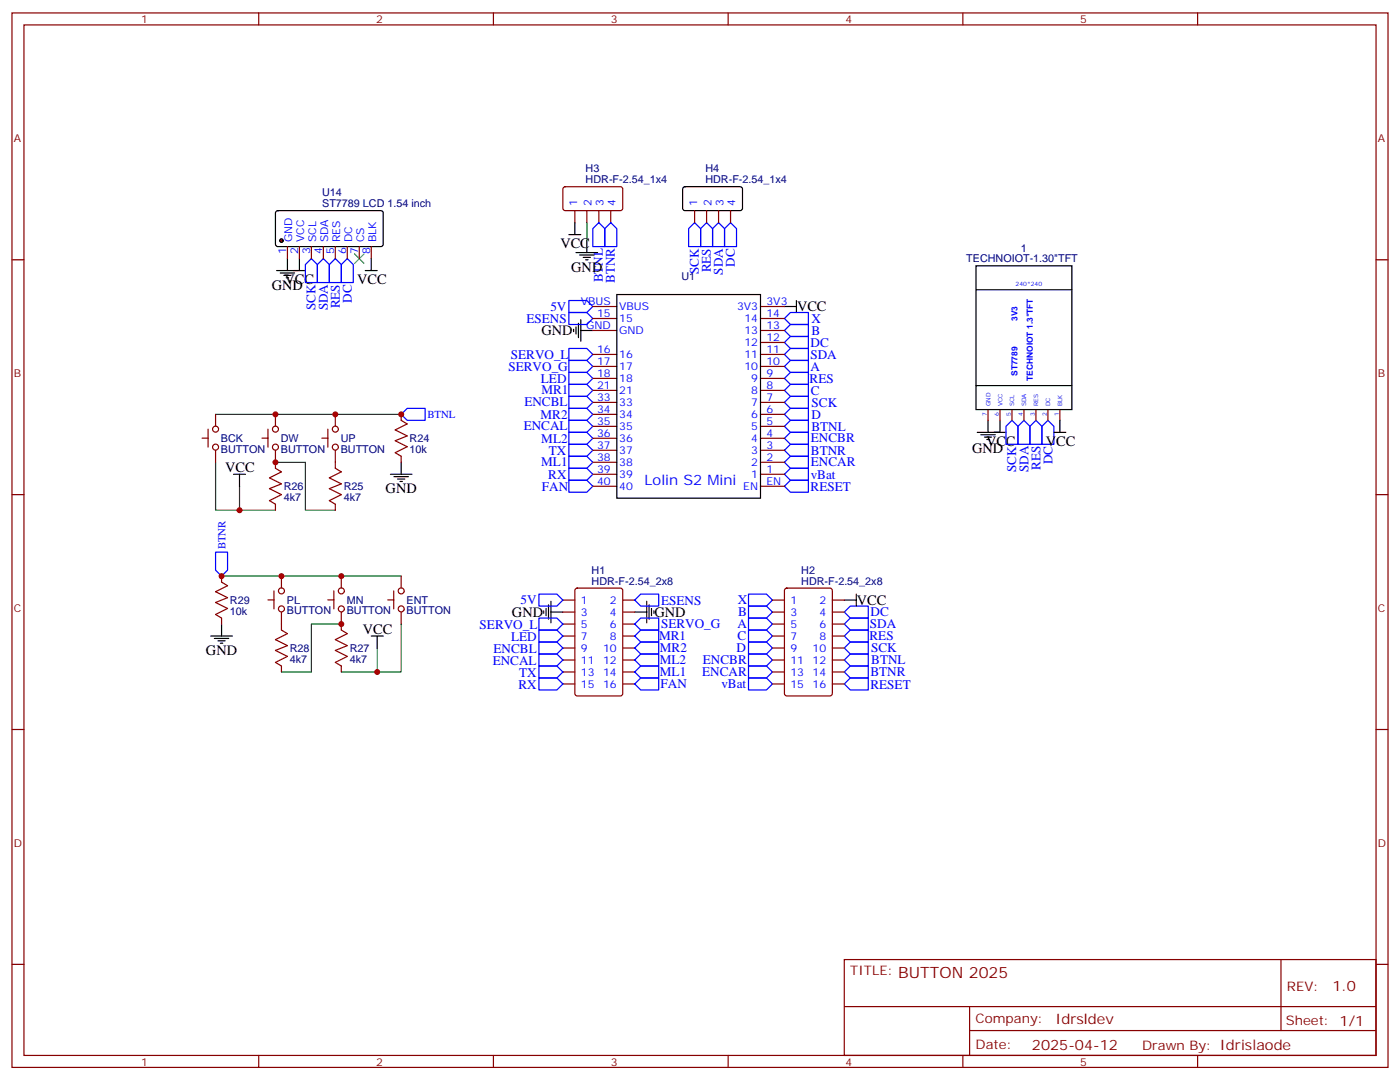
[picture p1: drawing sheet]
<svg xmlns="http://www.w3.org/2000/svg" width="412mm" height="318mm" viewBox="0 0 412 318" stroke-linecap="round" stroke-linejoin="round" font-family="sans-serif">
<g fill="none" stroke="#870000" stroke-width=".35">
<path d="M3.5 3.8h405.4v310.5h-405.4zM7.1 7.3h398.2v303.4h-398.2zM76.2 3.8v3.5M145.3 3.8v3.5M214.5 3.8v3.5M283.6 3.8v3.5M352.8 3.8v3.5M3.5 76.5h3.6M405.3 76.5h3.6M3.5 145.6h3.6M405.3 145.6h3.6M3.5 214.8h3.6"/>
<path d="M405.3 214.8h3.6M3.5 283.9h3.6M248.7 282.5h156.6v28.2h-156.6zM248.7 296.4h156.5M285.6 296.4v14.1M377.3 282.5v20.9M405.3 283.9h3.6M76.2 310.7v3.6M145.3 310.7v3.6M214.5 310.7v3.6M283.6 310.7v3.6M285.6 303.4h119.6"/>
<path d="M352.8 310.7v3.6"/>
</g>
<g fill="none" stroke="#00f" stroke-width=".35">
<path d="M91.7 76.1l1.8 1.8v5.3h-3.5v-5.3zM95.2 76.1l1.8 1.8v5.3h-3.5v-5.3zM98.8 76.1l1.7 1.8v5.3h-3.5v-5.3zM102.3 76.1l1.8 1.8v5.3h-3.6v-5.3zM204.6 65.5l1.8 1.8v5.3h-3.6v-5.3zM208.1 65.5l1.8 1.8v5.3h-3.5v-5.3zM211.7 65.5l1.7 1.8v5.3h-3.5v-5.3zM215.2 65.5l1.8 1.8v5.3h-3.6v-5.3zM167.6 92h5.3l1.7 1.8-1.7 1.7h-5.3zM167.6 88.5h5.3l1.7 1.7-1.7 1.8h-5.3zM231.1 93.8l1.7-1.8h5.3v3.5h-5.3zM231.1 97.3l1.7-1.8h5.3v3.6h-5.3z"/>
<path d="M167.6 116.7h5.3l1.7 1.8-1.7 1.7h-5.3zM167.6 106.1h5.3l1.7 1.8-1.7 1.7h-5.3zM167.6 113.2h5.3l1.7 1.7-1.7 1.8h-5.3zM167.6 102.6h5.3l1.7 1.8-1.7 1.7h-5.3zM167.6 109.6h5.3l1.7 1.8-1.7 1.8h-5.3zM231.1 118.5l1.7-1.8h5.3v3.5h-5.3zM231.1 104.4l1.7-1.8h5.3v3.5h-5.3zM231.1 100.8l1.7-1.7h5.3v3.5h-5.3zM231.1 111.4l1.7-1.8h5.3v3.6h-5.3zM231.1 107.9l1.7-1.8h5.3v3.5h-5.3zM231.1 114.9l1.7-1.7h5.3v3.5h-5.3zM167.6 123.8h5.3l1.7 1.7-1.7 1.8h-5.3z"/>
<path d="M167.6 137.9h5.3l1.7 1.7-1.7 1.8h-5.3zM167.6 130.8h5.3l1.7 1.8-1.7 1.7h-5.3zM167.6 134.3h5.3l1.7 1.8-1.7 1.8h-5.3zM167.6 127.3h5.3l1.7 1.7-1.7 1.8h-5.3zM167.6 120.2h5.3l1.7 1.8-1.7 1.8h-5.3zM231.1 122l1.7-1.8h5.3v3.6h-5.3zM231.1 132.6l1.7-1.8h5.3v3.5h-5.3zM231.1 125.5l1.7-1.7h5.3v3.5h-5.3zM231.1 139.6l1.7-1.7h5.3v3.5h-5.3zM231.1 136.1l1.7-1.8h5.3v3.6h-5.3zM231.1 129l1.7-1.7h5.3v3.5h-5.3zM298.1 123.8l1.8 1.7v5.3h-3.6v-5.3z"/>
<path d="M301.6 123.8l1.8 1.7v5.3h-3.5v-5.3zM303.4 125.5l1.8-1.7 1.7 1.7v5.3h-3.5zM308.7 123.8l1.7 1.7v5.3h-3.5v-5.3zM167.6 141.4h5.3l1.7 1.8-1.7 1.7h-5.3zM231.1 143.2l1.7-1.8h5.3v3.5h-5.3z"/>
</g>
<g fill="none" stroke="#000" stroke-width=".35">
<path d="M81.4 62.2l.4-.2 30.7 .1 .4 .6-.1 9.5-.6 .4-30.6-.1-.5-.6v-9.2zM81.5 79.7h8.5M84.7 76.1v3.6M88.2 76.1v3.6M82.5 80.4h4.3M83.6 81.1h2.1M84.3 81.8h.7M169 96.9v.7M169.7 96.2v2.2M170.4 95.2v4.2M171.1 97.3h3.5M171.1 94.1v6.4"/>
<path d="M231.1 90.2h3.5M234.6 88.5v3.5M287.9 127.3h8.4M288.9 128h4.3M290 128.7h2.1M290.7 129.4h.7M291 123.8v3.5M294.6 123.8v3.5"/>
</g>
<path d="M104.4 74.7l2.8 2.8M107.2 74.7l-2.8 2.8" fill="none" stroke="#3c3" stroke-width=".35"/>
<circle cx="82.9" cy="70.8" r=".53" fill="#870000" stroke="#000" stroke-width=".35"/>
<g fill="none" stroke="#870000" stroke-width=".35">
<path d="M166 55.2l.5-.2h16.5l.4 .7v5.9l-.7 .4h-16.5l-.4-.7v-5.6zM84.7 72.6v3.5M88.2 72.6v3.5M91.7 72.6v3.5M95.2 72.6v3.5M98.8 72.6v3.5M102.3 72.6v3.5M105.8 72.6v3.5M109.4 72.6v3.5M169.3 62v3.5M172.9 62v3.5M176.4 62v3.5"/>
<path d="M179.9 62v3.5M204.6 62v3.5M208.1 62v3.5M211.7 62v3.5M215.2 62v3.5M174.6 97.3h7.1M174.6 90.2h7.1M174.6 93.8h7.1M224 97.3h7.1M224 90.2h7.1M224 93.8h7.1M174.6 118.5h7.1"/>
<path d="M174.6 114.9h7.1M174.6 111.4h7.1M174.6 107.9h7.1M174.6 104.4h7.1M224 118.5h7.1M224 114.9h7.1M224 111.4h7.1M224 107.9h7.1M224 104.4h7.1M224 100.8h7.1M59.5 129h1.8M61.3 126.3v5.3"/>
<path d="M63.5 122v3.5M63.5 132.6v3.5M64.4 131.6a.88 .88 0 0 0-1.3-.8 .88 .88 0 0 0-.1 1.5 .88 .88 0 0 0 1.4-.5M64.4 126.3a.88 .88 0 0 0-1.3-.7 .88 .88 0 0 0-.1 1.5 .88 .88 0 0 0 1.4-.6M77.2 129h1.7M78.9 126.3v5.3M81.1 132.6v5.3l1.8 1-3.5 1.8 3.5 1.8-3.5 1.4 3.5 1.7-3.5 1.8 1.7 1v1.8M81.1 122v3.5M82 131.6a.88 .88 0 0 0-1.3-.8 .88 .88 0 0 0-.1 1.5 .88 .88 0 0 0 1.4-.5M82 126.3a.88 .88 0 0 0-1.3-.7 .88 .88 0 0 0-.1 1.5 .88 .88 0 0 0 1.4-.6M94.8 129h1.8M96.6 126.3v5.3"/>
<path d="M98.8 122v3.5M98.8 132.6v5.3l1.7 1-3.5 1.8 3.5 1.8-3.5 1.4 3.5 1.7-3.5 1.8 1.8 1v1.8M99.7 131.6a.88 .88 0 0 0-1.3-.8 .88 .88 0 0 0-.2 1.5 .88 .88 0 0 0 1.4-.5M99.7 126.3a.88 .88 0 0 0-1.3-.7 .88 .88 0 0 0-.2 1.5 .88 .88 0 0 0 1.4-.6M118.2 122v1.8l1.7 1-3.5 1.8 3.5 1.7-3.5 1.5 3.5 1.7-3.5 1.8 1.8 1v1.8M174.6 139.6h7.1M174.6 136.1h7.1M174.6 132.6h7.1M174.6 129h7.1M174.6 125.5h7.1M174.6 122h7.1M224 139.6h7.1"/>
<path d="M224 136.1h7.1M224 132.6h7.1M224 129h7.1M224 125.5h7.1M224 122h7.1M291 120.6v3.2M294.6 120.6v3.2M298.1 120.6v3.2M301.6 120.6v3.2M305.2 120.6v3.2M308.7 120.6v3.2M312.2 120.6v3.2"/>
<path d="M174.6 143.2h7.1M224 143.2h7.1M65.3 169.6v1.8l1.7 1-3.5 1.8 3.5 1.8-3.5 1.4 3.5 1.7-3.5 1.8 1.8 1.1v1.7M78.9 176.6h1.8M80.7 174v5.3M82.9 169.6v3.5M83.8 179.3a.88 .88 0 0 0-1.3-.8 .88 .88 0 0 0-.1 1.5 .88 .88 0 0 0 1.4-.6M83.8 174a.88 .88 0 0 0-1.3-.8 .88 .88 0 0 0-.1 1.5 .88 .88 0 0 0 1.4-.6M96.6 176.6h1.7M98.3 174v5.3M100.5 169.6v3.5M101.4 179.3a.88 .88 0 0 0-1.3-.8 .88 .88 0 0 0-.1 1.5 .88 .88 0 0 0 1.4-.6"/>
<path d="M101.4 174a.88 .88 0 0 0-1.3-.8 .88 .88 0 0 0-.1 1.5 .88 .88 0 0 0 1.4-.6M114.2 176.6h1.8M116 174v5.3M118.2 169.6v3.5M119.1 179.3a.88 .88 0 0 0-1.3-.8 .88 .88 0 0 0-.1 1.5 .88 .88 0 0 0 1.3-.6M119.1 174a.88 .88 0 0 0-1.3-.8 .88 .88 0 0 0-.1 1.5 .88 .88 0 0 0 1.3-.6M165.8 176.7h3.5M169.6 173.3l.4-.2h12.7l.7 .5v30.6l-.4 .6-13 .1-.6-.5-.1-30.6zM183.4 176.7h3.6M227.5 176.7h3.6M231.3 173.3l.5-.2h12.7l.6 .5 .1 30.6-.5 .6-12.9 .1-.7-.5v-30.6zM245.2 176.7h3.5"/>
<path d="M82.9 180.3v5.2l1.8 1-3.6 1.8 3.6 1.8-3.6 1.4 3.6 1.8-3.6 1.7 1.8 1.1v1.7M100.5 180.3v5.2l1.8 1-3.5 1.8 3.5 1.8-3.5 1.4 3.5 1.8-3.5 1.7 1.7 1.1v1.7M118.2 180.3v3.4M165.8 180.2h3.5M165.8 183.7h3.5M165.8 187.3h3.5M165.8 190.8h3.5M165.8 194.3h3.5M165.8 197.8h3.5M183.4 180.2h3.6M183.4 183.7h3.6M183.4 187.3h3.6"/>
<path d="M183.4 190.8h3.6M183.4 194.3h3.6M183.4 197.8h3.6M227.5 180.2h3.6M227.5 183.7h3.6M227.5 187.3h3.6M227.5 190.8h3.6M227.5 194.3h3.6M227.5 197.8h3.6M245.2 180.2h3.5M245.2 183.7h3.5M245.2 187.3h3.5"/>
<path d="M245.2 190.8h3.5M245.2 194.3h3.5M245.2 197.8h3.5M165.8 201.4h3.5M183.4 201.4h3.6M227.5 201.4h3.6M245.2 201.4h3.5"/>
</g>
<g fill="none" stroke="#000" stroke-width=".35">
<path d="M201.3 55.2l.5-.2h16.5l.4 .7v5.9l-.7 .4h-16.5l-.4-.7v-5.6zM107.6 79.7h3.5M109.4 76.1v3.6M167.6 69.1h3.5M169.3 65.5v3.6M169.7 74.4h6.3M170.7 75.1h4.3M171.8 75.8h2.1M172.5 76.5h.7M172.9 70.8v3.6M287.5 78.2h28.2v42.4h-28.2zM181.7 86.7h42.3v60h-42.3z"/>
<path d="M287.5 85.3h28.2M287.5 113.5h28.2M68.8 139.6h3.5M70.6 139.6v3.6M115 139.6h6.4M118.2 136.1v3.5M310.4 127.3h3.6M312.2 123.8v3.5M116.1 140.3h4.2M117.1 141h2.1M117.8 141.7h.7M160.2 179.8v.8"/>
<path d="M160.9 179.1v2.2M161.6 178.1v4.2M162.3 177v6.4M190.5 177v6.4M191.2 178.1v4.2M191.9 179.1v2.2M192.6 179.8v.8M248.7 176.7h3.5M252.2 174.9v3.5M62.1 187.3h6.3M63.1 188h4.3M64.2 188.7h2.1"/>
<path d="M64.9 189.4h.7M65.3 183.7v3.6M109.4 187.3h3.5M111.1 187.3v3.5M162.3 180.2h3.5M187 180.2h3.5"/>
</g>
<g fill="none" stroke="#00f" stroke-width=".35">
<path d="M174.6 67.3l1.8-1.8 1.8 1.8v5.3h-3.6zM179.9 65.5l1.8 1.8v5.3h-3.5v-5.3zM118.2 122l1.7-1.8h5.3v3.6h-5.3zM63.5 162.6h3.5v5.3l-1.7 1.7-1.8-1.7zM158.7 174.9h5.3l1.8 1.8-1.8 1.7h-5.3zM187 176.7l1.7-1.8h5.3v3.5h-5.3zM220.5 178.4h5.3l1.7 1.8-1.7 1.8h-5.3zM220.5 174.9h5.3l1.7 1.8-1.7 1.7h-5.3zM158.7 192.5h5.3l1.8 1.8-1.8 1.8h-5.3zM158.7 196.1h5.3l1.8 1.7-1.8 1.8h-5.3zM158.7 199.6h5.3l1.8 1.8-1.8 1.7h-5.3zM158.7 189h5.3l1.8 1.8-1.8 1.7h-5.3z"/>
<path d="M158.7 185.5h5.3l1.8 1.8-1.8 1.7h-5.3zM158.7 182h5.3l1.8 1.7-1.8 1.8h-5.3zM188.7 189h5.3v3.5h-5.3l-1.7-1.7zM188.7 192.5h5.3v3.6h-5.3l-1.7-1.8zM188.7 196.1h5.3v3.5h-5.3l-1.7-1.8zM188.7 185.5h5.3v3.5h-5.3l-1.7-1.7zM188.7 182h5.3v3.5h-5.3l-1.7-1.8zM220.5 182h5.3l1.7 1.7-1.7 1.8h-5.3zM220.5 185.5h5.3l1.7 1.8-1.7 1.7h-5.3zM220.5 189h5.3l1.7 1.8-1.7 1.7h-5.3zM220.5 192.5h5.3l1.7 1.8-1.7 1.8h-5.3zM220.5 196.1h5.3l1.7 1.7-1.7 1.8h-5.3z"/>
<path d="M220.5 199.6h5.3l1.7 1.8-1.7 1.7h-5.3zM248.7 180.2l1.8-1.8h5.3v3.6h-5.3zM250.5 182h5.3v3.5h-5.3l-1.8-1.8zM250.5 185.5h5.3v3.5h-5.3l-1.8-1.7zM250.5 189h5.3v3.5h-5.3l-1.8-1.7zM250.5 192.5h5.3v3.6h-5.3l-1.8-1.8zM250.5 196.1h5.3v3.5h-5.3l-1.8-1.8zM187 201.4l1.7-1.8h5.3v3.5h-5.3zM248.7 201.4l1.8-1.8h5.3v3.5h-5.3z"/>
</g>
<path d="M172.9 65.5v5.3M63.5 136.1v14.1h7.1M63.5 122h54.7M81.1 136.1h8.9v14.1h8.8M70.6 143.2v7h10.5M65.3 169.6h52.9M100.5 183.7h-8.8v14.1h-8.8M111.1 190.8v7h-10.6M118.2 183.7v14.1h-7.1" fill="none" stroke="#008700" stroke-width=".35"/>
<g fill="#c00">
<circle cx="118.2" cy="122" r=".88"/>
<circle cx="70.6" cy="150.2" r=".88"/>
<circle cx="111.1" cy="197.8" r=".88"/>
<circle cx="81.1" cy="136.1" r=".88"/>
<circle cx="100.5" cy="183.7" r=".88"/>
<circle cx="98.8" cy="122" r=".88"/>
<circle cx="81.1" cy="122" r=".88"/>
<circle cx="100.5" cy="169.6" r=".88"/>
<circle cx="82.9" cy="169.6" r=".88"/>
<circle cx="65.3" cy="169.6" r=".88"/>
</g>
<text font-size="4.6" fill="#800" x="264.6" y="287.8">BUTTON 2025</text>
<g font-size="4.2">
<text x="165.1" y="73">VCC</text>
<text x="83.8" y="83.6">VCC</text>
<text x="105.2" y="83.6">VCC</text>
<text x="168.3" y="80">GND</text>
<text x="80.1" y="85.3">GND</text>
<text x="234.8" y="91.7">VCC</text>
<text x="159.5" y="98.7">GND</text>
<text x="290.4" y="131.2">VCC</text>
<text x="308.1" y="131.2">VCC</text>
<text x="286.3" y="133.3">GND</text>
<text x="66.3" y="138.9">VCC</text>
<text x="113.6" y="145.3">GND</text>
<text x="252.4" y="178.1">VCC</text>
<text x="150.8" y="181.6">GND</text>
<text x="192.8" y="181.6">GND</text>
<text x="106.9" y="186.5">VCC</text>
<text x="60.7" y="192.9">GND</text>
</g>
<text font-size="4.2" fill="#00f" x="189.9" y="142.9">Lolin S2 Mini</text>
<g font-size="4.2" fill="#800">
<text x="392.5" y="291.8">1.0</text>
<text x="310.9" y="301.3">Idrsldev</text>
<text x="304" y="309.1">2025-04-12</text>
</g>
<g font-size="3.9" fill="#00f">
<text x="177.6" y="83.1" transform="rotate(-90 177.6 83.1)">BTNL</text>
<text x="181.1" y="83.3" transform="rotate(-90 181.1 83.3)">BTNR</text>
<text x="205.9" y="80.6" transform="rotate(-90 205.9 80.6)">SCK</text>
<text x="209.4" y="80.2" transform="rotate(-90 209.4 80.2)">RES</text>
<text x="212.9" y="80.8" transform="rotate(-90 212.9 80.8)">SDA</text>
<text x="216.5" y="78.5" transform="rotate(-90 216.5 78.5)">DC</text>
<text x="103.6" y="89.1" transform="rotate(-90 103.6 89.1)">DC</text>
<text x="93" y="91.3" transform="rotate(-90 93 91.3)">SCK</text>
<text x="96.5" y="91.4" transform="rotate(-90 96.5 91.4)">SDA</text>
<text x="100.1" y="90.8" transform="rotate(-90 100.1 90.8)">RES</text>
<text x="155.1" y="95">ESENS</text>
<text x="162.1" y="91.5">5V</text>
<text x="239" y="95.1">X</text>
<text x="239.1" y="98.6">B</text>
<text x="150.5" y="105.6">SERVO_L</text>
<text x="238.7" y="105.6">SDA</text>
<text x="238.8" y="102">DC</text>
<text x="149.8" y="109.1">SERVO_G</text>
<text x="159.3" y="112.6">LED</text>
<text x="238.5" y="112.6">RES</text>
<text x="238.7" y="109.1">A</text>
<text x="154.5" y="119.6">ENCBL</text>
<text x="159.5" y="116">MR1</text>
<text x="238.8" y="116.2">C</text>
<text x="239.1" y="119.8">SCK</text>
<text x="159.2" y="123.2">MR2</text>
<text x="239" y="123.3">D</text>
<text x="154.3" y="126.7">ENCAL</text>
<text x="159.5" y="130.3">ML2</text>
<text x="238.9" y="130.3">ENCBR</text>
<text x="239" y="126.8">BTNL</text>
<text x="159.4" y="137.3">ML1</text>
<text x="161.7" y="133.8">TX</text>
<text x="238.9" y="133.8">BTNR</text>
<text x="238.9" y="137.3">ENCAR</text>
<text x="310" y="136.7" transform="rotate(-90 310 136.7)">DC</text>
<text x="161.5" y="140.9">RX</text>
<text x="238.8" y="140.9">vBat</text>
<text x="299.3" y="138.9" transform="rotate(-90 299.3 138.9)">SCK</text>
<text x="302.9" y="139" transform="rotate(-90 302.9 139)">SDA</text>
<text x="306.5" y="138.4" transform="rotate(-90 306.5 138.4)">RES</text>
<text x="159.6" y="144.4">FAN</text>
<text x="238.8" y="144.5">RESET</text>
<text x="153.3" y="177.9">5V</text>
<text x="194.7" y="178">ESENS</text>
<text x="217.3" y="177.9">X</text>
<text x="141.3" y="185.1">SERVO_L</text>
<text x="194.7" y="185">SERVO_G</text>
<text x="217.2" y="185">A</text>
<text x="217.5" y="181.4">B</text>
<text x="256.3" y="185">SDA</text>
<text x="256.4" y="181.4">DC</text>
<text x="150.5" y="188.7">LED</text>
<text x="194.2" y="188.4">MR1</text>
<text x="217" y="192">D</text>
<text x="217.2" y="188.5">C</text>
<text x="256.1" y="188.5">RES</text>
<text x="256.6" y="191.9">SCK</text>
<text x="145.2" y="195.7">ENCAL</text>
<text x="145.4" y="192.2">ENCBL</text>
<text x="194.4" y="195.6">ML2</text>
<text x="194.4" y="192">MR2</text>
<text x="207.1" y="195.6">ENCBR</text>
<text x="256.7" y="195.5">BTNL</text>
<text x="152.7" y="202.7">RX</text>
<text x="152.9" y="199.2">TX</text>
<text x="194.4" y="199">ML1</text>
<text x="194.6" y="202.6">FAN</text>
<text x="206.8" y="199.1">ENCAR</text>
<text x="212.5" y="202.6">vBat</text>
<text x="256.4" y="199">BTNR</text>
<text x="256.4" y="202.7">RESET</text>
</g>
<g font-size="3.9" fill="#800">
<text x="250.5" y="287.1">TITLE:</text>
<text x="379.1" y="291.8">REV:</text>
<text x="287.4" y="301.3">Company:</text>
<text x="378.7" y="301.9">Sheet: 1/1</text>
<text x="287.4" y="309">Date:</text>
<text x="336.4" y="309.1">Drawn By: Idrislaode</text>
</g>
<g font-size="3.2" fill="#800">
<text x="41.6" y="6.8">1</text>
<text x="110.8" y="6.8">2</text>
<text x="179.9" y="6.8">3</text>
<text x="249.1" y="6.8">4</text>
<text x="318.2" y="6.8">5</text>
<text x="4.1" y="41.9">A</text>
<text x="405.9" y="41.9">A</text>
<text x="4.1" y="111.1">B</text>
<text x="405.9" y="111.1">B</text>
<text x="4.1" y="180.2">C</text>
<text x="405.9" y="180.2">C</text>
<text x="4.1" y="249.3">D</text>
<text x="405.9" y="249.3">D</text>
<text x="41.6" y="313.7">1</text>
<text x="110.8" y="313.7">2</text>
<text x="179.9" y="313.7">3</text>
<text x="249.1" y="313.7">4</text>
<text x="318.2" y="313.7">5</text>
</g>
<g font-size="3.2" fill="#000080">
<text x="172.5" y="53.9">HDR-F-2.54_1x4</text>
<text x="172.5" y="50.8">H3</text>
<text x="207.8" y="53.9">HDR-F-2.54_1x4</text>
<text x="207.8" y="50.8">H4</text>
<text x="94.9" y="57.8">U14</text>
<text x="94.9" y="61">ST7789 LCD 1.54 inch</text>
<text x="284.6" y="77.3">TECHNOIOT-1.30&quot;TFT</text>
<text x="300.7" y="74.2">1</text>
<text x="200.7" y="82.4">U1</text>
<text x="65.1" y="130.1">BCK</text>
<text x="82.7" y="130.1">DW</text>
<text x="100.4" y="130.1">UP</text>
<text x="120.6" y="130.2">R24</text>
<text x="65.1" y="133.3">BUTTON</text>
<text x="82.7" y="133.3">BUTTON</text>
<text x="100.4" y="133.3">BUTTON</text>
<text x="120.6" y="133.4">10k</text>
<text x="83.6" y="147.5">4k7</text>
<text x="83.6" y="144.3">R26</text>
<text x="101.2" y="147.5">4k7</text>
<text x="101.2" y="144.3">R25</text>
<text x="174.3" y="172.1">HDR-F-2.54_2x8</text>
<text x="174.3" y="169">H1</text>
<text x="236" y="172.1">HDR-F-2.54_2x8</text>
<text x="236" y="169">H2</text>
<text x="67.7" y="177.8">R29</text>
<text x="84.5" y="177.7">PL</text>
<text x="102.1" y="177.7">MN</text>
<text x="119.8" y="177.7">ENT</text>
<text x="67.7" y="181">10k</text>
<text x="84.5" y="180.9">BUTTON</text>
<text x="102.1" y="180.9">BUTTON</text>
<text x="119.8" y="180.9">BUTTON</text>
<text x="85.4" y="191.9">R28</text>
<text x="103" y="191.9">R27</text>
<text x="85.4" y="195.1">4k7</text>
<text x="103" y="195.1">4k7</text>
</g>
<g font-size="3.2" fill="#00f">
<text x="170" y="60.7" transform="rotate(-90 170 60.7)">1</text>
<text x="174.3" y="60.7" transform="rotate(-90 174.3 60.7)">2</text>
<text x="177.8" y="60.7" transform="rotate(-90 177.8 60.7)">3</text>
<text x="181.3" y="60.7" transform="rotate(-90 181.3 60.7)">4</text>
<text x="205.3" y="60.7" transform="rotate(-90 205.3 60.7)">1</text>
<text x="209.5" y="60.7" transform="rotate(-90 209.5 60.7)">2</text>
<text x="213.1" y="60.7" transform="rotate(-90 213.1 60.7)">3</text>
<text x="216.6" y="60.7" transform="rotate(-90 216.6 60.7)">4</text>
<text x="86.1" y="71.3" transform="rotate(-90 86.1 71.3)">GND</text>
<text x="89.6" y="71.3" transform="rotate(-90 89.6 71.3)">VCC</text>
<text x="93.1" y="71.3" transform="rotate(-90 93.1 71.3)">SCL</text>
<text x="96.7" y="71.3" transform="rotate(-90 96.7 71.3)">SDA</text>
<text x="100.2" y="71.3" transform="rotate(-90 100.2 71.3)">RES</text>
<text x="103.7" y="71.3" transform="rotate(-90 103.7 71.3)">DC</text>
<text x="107.2" y="71.3" transform="rotate(-90 107.2 71.3)">CS</text>
<text x="110.8" y="71.3" transform="rotate(-90 110.8 71.3)">BLK</text>
<text x="84.3" y="74.8" transform="rotate(-90 84.3 74.8)">1</text>
<text x="87.8" y="74.8" transform="rotate(-90 87.8 74.8)">2</text>
<text x="91.4" y="74.8" transform="rotate(-90 91.4 74.8)">3</text>
<text x="94.9" y="74.8" transform="rotate(-90 94.9 74.8)">4</text>
<text x="98.4" y="74.8" transform="rotate(-90 98.4 74.8)">5</text>
<text x="102" y="74.8" transform="rotate(-90 102 74.8)">6</text>
<text x="105.5" y="74.8" transform="rotate(-90 105.5 74.8)">7</text>
<text x="109" y="74.8" transform="rotate(-90 109 74.8)">8</text>
<text x="171.1" y="89.9">VBUS</text>
<text x="225.8" y="89.9">3V3</text>
<text x="175.9" y="93.4">15</text>
<text x="182.4" y="91.3">VBUS</text>
<text x="182.4" y="94.8">15</text>
<text x="217.1" y="91.3">3V3</text>
<text x="219.3" y="94.8">14</text>
<text x="225.8" y="93.4">14</text>
<text x="172.6" y="96.9">GND</text>
<text x="182.4" y="98.4">GND</text>
<text x="219.3" y="98.4">13</text>
<text x="219.3" y="101.9">12</text>
<text x="225.8" y="96.9">13</text>
<text x="225.8" y="100.5">12</text>
<text x="175.9" y="107.5">17</text>
<text x="175.9" y="104">16</text>
<text x="182.4" y="105.4">16</text>
<text x="219.3" y="105.4">11</text>
<text x="225.8" y="104">11</text>
<text x="225.8" y="107.5">10</text>
<text x="175.9" y="111.1">18</text>
<text x="182.4" y="112.5">18</text>
<text x="182.4" y="108.9">17</text>
<text x="219.3" y="108.9">10</text>
<text x="221.3" y="112.5">9</text>
<text x="225.8" y="111.1">9</text>
<text x="175.9" y="118.1">33</text>
<text x="175.9" y="114.6">21</text>
<text x="182.4" y="119.5">33</text>
<text x="182.4" y="116">21</text>
<text x="221.3" y="116">8</text>
<text x="221.3" y="119.5">7</text>
<text x="225.8" y="114.6">8</text>
<text x="225.8" y="118.1">7</text>
<text x="125.9" y="123.2">BTNL</text>
<text x="175.9" y="125.2">35</text>
<text x="175.9" y="121.6">34</text>
<text x="182.4" y="123">34</text>
<text x="221.3" y="123">6</text>
<text x="225.8" y="121.6">6</text>
<text x="225.8" y="125.2">5</text>
<text x="175.9" y="128.7">36</text>
<text x="182.4" y="130.1">36</text>
<text x="182.4" y="126.6">35</text>
<text x="221.3" y="126.6">5</text>
<text x="221.3" y="130.1">4</text>
<text x="225.8" y="128.7">4</text>
<text x="175.9" y="135.7">38</text>
<text x="175.9" y="132.2">37</text>
<text x="182.4" y="137.2">38</text>
<text x="182.4" y="133.6">37</text>
<text x="221.3" y="133.6">3</text>
<text x="221.3" y="137.2">2</text>
<text x="225.8" y="132.2">3</text>
<text x="225.8" y="135.7">2</text>
<text x="175.9" y="139.3">39</text>
<text x="175.9" y="142.8">40</text>
<text x="182.4" y="140.7">39</text>
<text x="221.3" y="140.7">1</text>
<text x="225.8" y="139.3">1</text>
<text x="225.8" y="142.8">EN</text>
<text x="182.4" y="144.2">40</text>
<text x="218.9" y="144.2">EN</text>
<text x="66.4" y="161.7" transform="rotate(-90 66.4 161.7)">BTNR</text>
<text x="171.1" y="177.7">1</text>
<text x="179.7" y="177.7">2</text>
<text x="232.8" y="177.7">1</text>
<text x="241.4" y="177.7">2</text>
<text x="171.1" y="181.3">3</text>
<text x="171.1" y="184.8">5</text>
<text x="179.7" y="181.3">4</text>
<text x="179.7" y="184.8">6</text>
<text x="232.8" y="181.3">3</text>
<text x="232.8" y="184.8">5</text>
<text x="241.4" y="181.3">4</text>
<text x="241.4" y="184.8">6</text>
<text x="171.1" y="188.3">7</text>
<text x="171.1" y="191.8">9</text>
<text x="177.6" y="191.8">10</text>
<text x="179.7" y="188.3">8</text>
<text x="232.8" y="188.3">7</text>
<text x="232.8" y="191.8">9</text>
<text x="239.4" y="191.8">10</text>
<text x="241.4" y="188.3">8</text>
<text x="171.1" y="195.4">11</text>
<text x="177.6" y="195.4">12</text>
<text x="232.8" y="195.4">11</text>
<text x="239.4" y="195.4">12</text>
<text x="171.1" y="198.9">13</text>
<text x="171.1" y="202.4">15</text>
<text x="177.6" y="198.9">14</text>
<text x="177.6" y="202.4">16</text>
<text x="232.8" y="198.9">13</text>
<text x="232.8" y="202.4">15</text>
<text x="239.4" y="198.9">14</text>
<text x="239.4" y="202.4">16</text>
</g>
<g font-size="2.5" fill="#00f">
<text x="299.7" y="94.5" transform="rotate(-90 299.7 94.5)">3V3</text>
<text x="299.7" y="110.7" transform="rotate(-90 299.7 110.7)">ST7789</text>
<text x="304.3" y="112.1" transform="rotate(-90 304.3 112.1)">TECHNOIOT 1.3&quot;TFT</text>
</g>
<g font-size="1.8" fill="#00f">
<text x="299.2" y="84.1">240*240</text>
<text x="291.7" y="119.6" transform="rotate(-90 291.7 119.6)">GND</text>
<text x="295.3" y="119.6" transform="rotate(-90 295.3 119.6)">VCC</text>
<text x="298.8" y="119.6" transform="rotate(-90 298.8 119.6)">SCL</text>
<text x="302.3" y="119.6" transform="rotate(-90 302.3 119.6)">SDA</text>
<text x="305.8" y="119.6" transform="rotate(-90 305.8 119.6)">RES</text>
<text x="309.4" y="119.6" transform="rotate(-90 309.4 119.6)">DC</text>
<text x="312.9" y="119.6" transform="rotate(-90 312.9 119.6)">BLK</text>
<text x="290.7" y="122.5" transform="rotate(-90 290.7 122.5)">7</text>
<text x="294.2" y="122.5" transform="rotate(-90 294.2 122.5)">6</text>
<text x="297.8" y="122.5" transform="rotate(-90 297.8 122.5)">5</text>
<text x="301.3" y="122.5" transform="rotate(-90 301.3 122.5)">4</text>
<text x="304.8" y="122.5" transform="rotate(-90 304.8 122.5)">3</text>
<text x="308.3" y="122.5" transform="rotate(-90 308.3 122.5)">2</text>
<text x="311.9" y="122.5" transform="rotate(-90 311.9 122.5)">1</text>
</g>
</svg>
